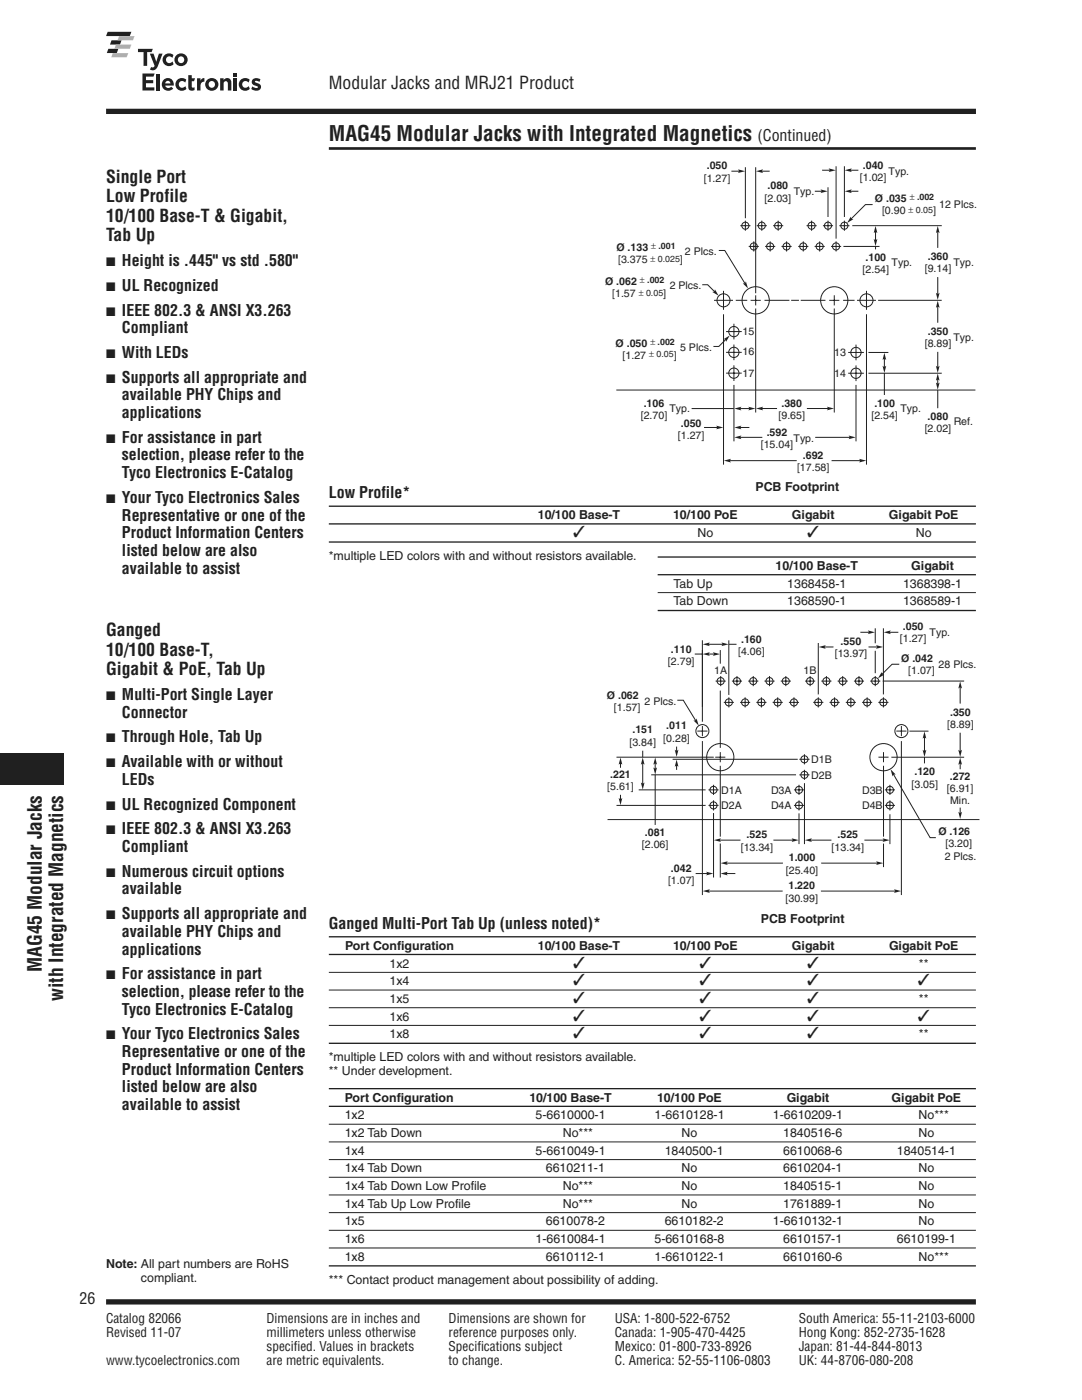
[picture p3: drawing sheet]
<svg xmlns="http://www.w3.org/2000/svg" width="216mm" height="279mm" viewBox="0 0 216 279" stroke-linecap="round" stroke-linejoin="round" font-family="sans-serif">
<path d="M21.2 259.8h173.5" fill="none" stroke="#231f20" stroke-width="1.1" stroke-linecap="butt"/>
<path d="M65.6 24.9h129.1v4.2h-129.1z" fill="#fff"/>
<path d="M65.6 29.6h129.1" fill="none" stroke="#231f20" stroke-width=".53"/>
<path d="M154.5 6.4h40.2v12.3h-40.2z" fill="#fff"/>
<path d="M21.2 22.2h173.5" fill="none" stroke="#231f20" stroke-width="1.1" stroke-linecap="butt"/>
<path d="M21.2 6.4h40.2v13.7h-40.2z" fill="#fff"/>
<g fill="#231f20">
<path d="M21.5 6.4h4.7l-.3 .8h-4.7z"/>
<path d="M22.3 8h2l-.4 .9h-2z"/>
<path d="M21.6 9.7h2l-.3 .9h-2z"/>
</g>
<g fill="#b1b4b6">
<path d="M23.8 7.2h3.1l-.4 .8h-3.1z"/>
<path d="M23.1 8.9h3.1l-.3 .8h-3.1z"/>
<path d="M22.5 10.6h3.1l-.3 .8h-3.1z"/>
</g>
<g fill="#231f20">
<path d="M29.9 10.7h.7l.6 1.6 .5-1.6h.7l-.9 2.5a1.05 1.05 0 0 1-1.6 .7l.3-.5h.4l.3-.3z"/>
<path d="M27.5 9.7h3l-.3 .7h-.8v2.7h-.8v-2.7h-1.1z"/>
<path d="M32.9 10.9a1.34 1.34 0 0 1 1.7 .1l-.2 .6a.69 .69 0 0 0-1.1-.2 .69 .69 0 0 0 .1 1.1 .69 .69 0 0 0 1-.2l.2 .5a1.28 1.28 0 0 1-1.8 0 1.28 1.28 0 0 1 .1-1.9z"/>
<path d="M28.4 14.7h2.5l-.3 .6h-1.5v.7h1.5v.6h-1.5v.8h1.7v.7h-2.4z"/>
<path d="M31.2 14.7h.7v3.4h-.7z"/>
<path d="M37.6 15h.7v.6h.6l-.2 .6h-.4v1.1a.33 .33 0 0 0 .5 .1v.6l-.3 .1a.7 .7 0 0 1-.9-.7z"/>
<path d="M43.9 15.6h.7v.4a.84 .84 0 0 1 1-.4 .84 .84 0 0 1 .6 .9v1.6h-.7l-.1-1.7a.43 .43 0 0 0-.7 0l-.1 1.7h-.7z"/>
<path d="M46.6 14.7h.7v.7h-.7z"/>
<path d="M46.6 15.6h.7v2.5h-.7z"/>
<path d="M50.5 15.8a1.33 1.33 0 0 1 1.5 0l-.2 .5-.3-.1a.45 .45 0 0 0-.6 .1l.1 .2a1.06 1.06 0 0 1 1 1.2 1.31 1.31 0 0 1-1.9 .1l.2-.6 .3 .2a.58 .58 0 0 0 .9 0l-.2-.2a1.03 1.03 0 0 1-1-1.2z"/>
<path d="M35.5 15.8a1.34 1.34 0 0 1 1.7 .1l-.2 .6a.69 .69 0 0 0-1.1-.2 .69 .69 0 0 0 .1 1.1 .69 .69 0 0 0 1-.2l.2 .5a1.28 1.28 0 0 1-1.9 0 1.28 1.28 0 0 1 .2-1.9z"/>
<path d="M48.1 15.8a1.34 1.34 0 0 1 1.7 .1l-.2 .6a.69 .69 0 0 0-1.1-.2 .69 .69 0 0 0 .1 1.1 .69 .69 0 0 0 1-.2l.2 .5a1.28 1.28 0 0 1-1.8 0 1.28 1.28 0 0 1 .1-1.9z"/>
<path d="M39.3 15.6h.7v.5a.75 .75 0 0 1 .8-.5v.7a.72 .72 0 0 0-.8 .9v.9h-.7z"/>
<path d="M35.5 11.9a.66 .66 0 0 1 1.3 0 .66 .66 0 0 1-1.3 0zM34.8 12a1.3 1.3 0 0 0 2.6 0 1.3 1.3 0 0 0-2.6 0z"/>
<path d="M33.2 16.2a.51 .51 0 0 1 .8 .5h-1zM32.8 15.8a1.29 1.29 0 0 0-.2 1.9 1.29 1.29 0 0 0 2 0l-.4-.4-.2 .2a.66 .66 0 0 1-1-.4h1.7a1.22 1.22 0 0 0-.5-1.3 1.22 1.22 0 0 0-1.4 0z"/>
<path d="M41.6 16.9a.66 .66 0 0 1 1.3 0 .66 .66 0 0 1-1.3 0zM41 16.9a1.3 1.3 0 0 0 2.6 0 1.3 1.3 0 0 0-2.6 0z"/>
</g>
<path d="M21.2 251.4h40.2v6h-40.2z" fill="#fff"/>
<path d="M0 150.3h12.7v6.3h-12.7z" fill="#231f20"/>
<path d="M65.6 124.4h53.4v55.8h-53.4z" fill="#fff"/>
<path d="M65.6 187h129.1M65.6 190.5h129.1M65.6 208.2h129.1" fill="none" stroke="#231f20" stroke-width=".26"/>
<path d="M65.6 194.1h129.1M65.6 197.6h129.1M65.6 201.1h129.1M65.6 204.6h129.1" fill="none" stroke="#231f20" stroke-width=".2"/>
<g fill="#fff">
<path d="M65.6 33.9h53.1v60.5h-53.1z"/>
<path d="M120.4 31.4h75.4v63.7h-75.4z"/>
</g>
<g fill="#231f20">
<path d="M168.5 38.2l1.5-.4-.3 .4 .3 .3z"/>
<path d="M163.7 37.8l1.5 .4-1.5 .3 .3-.3z"/>
</g>
<path d="M168.5 33.2v10.1M169.3 38.2h2" fill="none" stroke="#231f20" stroke-width=".2"/>
<path d="M168.5 34l1.5-.4-.3 .4 .3 .3z" fill="#231f20"/>
<path d="M166.8 33.2v14.4M169.3 34h2" fill="none" stroke="#231f20" stroke-width=".2"/>
<path d="M165.4 33.6l1.4 .4-1.4 .3 .2-.3z" fill="#231f20"/>
<path d="M150.8 33.4v25.1M164 34h2" fill="none" stroke="#231f20" stroke-width=".2"/>
<path d="M150.8 34.2l1.5-.4-.3 .4 .3 .3z" fill="#231f20"/>
<path d="M148.7 33.4v10.1M151.6 34.2h2" fill="none" stroke="#231f20" stroke-width=".2"/>
<path d="M147.3 33.8l1.4 .4-1.4 .3 .2-.3z" fill="#231f20"/>
<path d="M145.9 34.2h2M162.6 38.2h1.5M165.2 37.4v5.9M173.3 74.5h14.6" fill="none" stroke="#231f20" stroke-width=".2"/>
<g fill="#231f20">
<path d="M186.8 73l.3 .3 .4-.3-.4 1.4z"/>
<path d="M187.1 60l.4 1.4-.4-.2-.3 .2z"/>
</g>
<path d="M175.2 59.9h12.7M166.5 61.6v20.7M187.1 61v3.4" fill="none" stroke="#231f20" stroke-width=".2"/>
<g fill="#231f20">
<path d="M165 81.2l1.4 .3-1.4 .4 .2-.4z"/>
<path d="M150.8 81.5l1.5-.3-.3 .3 .3 .4z"/>
</g>
<path d="M150.8 61.6v20.7M151.9 81.5h3.2" fill="none" stroke="#231f20" stroke-width=".2"/>
<path d="M148.2 56.5l.4 .1 .2-.4 .5 1.4z" fill="#231f20"/>
<path d="M143.4 50h1.2l4.1 6.7" fill="none" stroke="#231f20" stroke-width=".2"/>
<path d="M169.8 43.2l.1 .5 .4 .1-1.3 .7z" fill="#231f20"/>
<path d="M174.1 40.8h-1.4l-2.9 3" fill="none" stroke="#231f20" stroke-width=".2"/>
<path d="M142.1 58.3l.5-.1 .1-.4 .7 1.2z" fill="#231f20"/>
<path d="M140.1 56.8h1.1l1.5 1.5" fill="none" stroke="#231f20" stroke-width=".2"/>
<path d="M144.4 67.7l1.2-.8-.7 1.3-.1-.4z" fill="#231f20"/>
<g fill="none" stroke="#231f20" stroke-width=".2">
<path d="M142.5 59.9h3.8M144.4 58v3.8M147.7 45h2M148.7 44v2M149.4 49.2h2M149.8 59.9h2M150.4 48.2v2M150.8 58.9v2M151 45h2M152 44v2M152.7 49.2h2M153.7 48.2v2"/>
<path d="M154.3 45h2M155.3 44v2M155.9 49.2h2.1M157 48.2v2M159.3 49.2h2M160.3 48.2v2M160.9 45h2.1M161.9 44v2M162.5 49.2h2.1M163.6 48.2v2M164.2 45h2M165.2 44v2"/>
<path d="M165.5 59.9h2M165.8 49.2h2M166.5 58.9v2M166.8 48.2v2M167.5 45h2M168.5 44v2M171 59.9h3.8M172.9 58v3.8M144.9 70.3h3.1M144.9 74.5h3.1M144.9 66.2h3.1M144.9 67.7l-1.5 1.4h-1"/>
<path d="M146.4 64.6v3.1M146.4 68.8v3.1M146.4 72.9v3.1M169.2 70.3h3.2M169.2 74.5h3.2M170.8 76.8v11.3M170.8 68.8v3.1M170.8 72.9v3.2M161 81.5h4.4"/>
<circle cx="144.4" cy="59.9" r="1.3"/>
<circle cx="148.7" cy="45" r=".71"/>
<circle cx="150.4" cy="49.2" r=".71"/>
<circle cx="150.8" cy="59.9" r="2.72"/>
<circle cx="152" cy="45" r=".71"/>
<circle cx="153.7" cy="49.2" r=".71"/>
<circle cx="155.3" cy="45" r=".71"/>
<circle cx="156.9" cy="49.2" r=".71"/>
<circle cx="160.3" cy="49.2" r=".71"/>
<circle cx="161.9" cy="45" r=".71"/>
<circle cx="163.6" cy="49.2" r=".71"/>
<circle cx="165.2" cy="45" r=".71"/>
<circle cx="166.5" cy="59.9" r="2.72"/>
<circle cx="166.8" cy="49.2" r=".71"/>
<circle cx="168.5" cy="45" r=".71"/>
<circle cx="172.9" cy="59.9" r="1.3"/>
<circle cx="146.4" cy="66.2" r="1.02"/>
<circle cx="146.4" cy="74.5" r="1.02"/>
<circle cx="146.4" cy="70.3" r="1.02"/>
<circle cx="170.8" cy="70.3" r="1.02"/>
<circle cx="170.8" cy="74.5" r="1.02"/>
</g>
<g fill="#231f20">
<path d="M169.3 86.9l1.5 .4-1.5 .4 .3-.4z"/>
<path d="M146.5 87.3l1.4-.4-.2 .4 .2 .4z"/>
</g>
<path d="M146.4 76.8v11.3M147.6 87.3h4.5" fill="none" stroke="#231f20" stroke-width=".2"/>
<path d="M146.5 85.3l1.4-.4-.2 .4 .2 .4z" fill="#231f20"/>
<path d="M147.6 85.3h1.9" fill="none" stroke="#231f20" stroke-width=".2"/>
<g fill="#231f20">
<path d="M146.5 81.5l1.4-.3-.2 .3 .2 .4z"/>
<path d="M149.3 81.2l1.4 .3-1.4 .4 .3-.4z"/>
</g>
<path d="M138 81.5h8.4M147.5 81.5h2.4" fill="none" stroke="#231f20" stroke-width=".2"/>
<path d="M142.9 84.9l1.4 .4-1.4 .4 .2-.4z" fill="#231f20"/>
<path d="M172.9 62.7v30M140.5 85.3h2.8M162.7 87.3h7.1" fill="none" stroke="#231f20" stroke-width=".2"/>
<g fill="#231f20">
<path d="M171.4 91.6l1.4 .3-1.4 .4 .3-.4z"/>
<path d="M144.4 91.9l1.5-.3-.3 .3 .3 .4z"/>
</g>
<path d="M144.4 62.7v30M187.1 70.2v3.3M145.5 91.9h13.5M165.9 91.9h5.9" fill="none" stroke="#231f20" stroke-width=".2"/>
<g fill="#231f20">
<path d="M176.1 73l.4 .3 .3-.3-.3 1.4z"/>
<path d="M176.5 70.4l.3 1.4-.3-.2-.4 .2z"/>
</g>
<path d="M173.3 70.3h4M176.5 71.3v2.2M176.5 74.5v4.3" fill="none" stroke="#231f20" stroke-width=".2"/>
<g fill="#231f20">
<path d="M186.8 76.4l.3 .2 .4-.2-.4 1.4z"/>
<path d="M187.1 74.5l.4 1.5-.4-.3-.3 .3z"/>
</g>
<path d="M170.1 45h17.8M187.1 75.4v1.5M187.1 77.8v3.7" fill="none" stroke="#231f20" stroke-width=".2"/>
<g fill="#231f20">
<path d="M187.1 45.1l.4 1.4-.4-.2-.3 .2z"/>
<path d="M186.8 58.4l.3 .3 .4-.3-.4 1.5z"/>
</g>
<path d="M187.1 46v3.5M187.1 55.3v3.5" fill="none" stroke="#231f20" stroke-width=".2"/>
<g fill="#231f20">
<path d="M174.7 45.1l.4 1.4-.4-.2-.4 .2z"/>
<path d="M174.3 47.7l.4 .2 .4-.2-.4 1.4z"/>
</g>
<path d="M146.8 59.9h2.3M152.6 59.9h12.1M168.2 59.9h2.3M168.3 49.2h7.2M174.7 46v2.2M174.7 49.2v.6M123 77.8h71.6" fill="none" stroke="#231f20" stroke-width=".2"/>
<path d="M157.7 59h1.9v1.9h-1.9z" fill="none" stroke="#fff" stroke-width=".35"/>
<path d="M120.7 123.6h74.7v57.6h-74.7z" fill="#fff"/>
<path d="M123 160.7h17.8" fill="none" stroke="#231f20" stroke-width=".2"/>
<g fill="#231f20">
<path d="M123.4 159.3l.4 .2 .4-.2-.4 1.4z"/>
<path d="M123.8 151.2l.4 1.4-.4-.2-.4 .2z"/>
</g>
<path d="M123 151.1h19.4M123.8 152v1.2" fill="none" stroke="#231f20" stroke-width=".2"/>
<path d="M135 151.6l.4 1.4-.4-.2-.4 .2z" fill="#231f20"/>
<path d="M134.2 151.5h25M135 152.5v1.1" fill="none" stroke="#231f20" stroke-width=".2"/>
<path d="M134.6 149.6l.4 .3 .4-.3-.4 1.5z" fill="#231f20"/>
<path d="M135 149v1.2M177.9 151.1h14.5" fill="none" stroke="#231f20" stroke-width=".2"/>
<g fill="#231f20">
<path d="M191.2 149.6l.4 .3 .4-.3-.4 1.5z"/>
<path d="M191.6 136l.4 1.4-.4-.2-.4 .2z"/>
</g>
<path d="M176.1 135.9h16.3M191.6 137v3.4" fill="none" stroke="#231f20" stroke-width=".2"/>
<path d="M191.6 151.2l.4 1.4-.4-.2-.4 .2z" fill="#231f20"/>
<path d="M179.9 147.9v30.7M191.6 152.2v1.3" fill="none" stroke="#231f20" stroke-width=".2"/>
<g fill="#231f20">
<path d="M178.4 177.5l1.4 .3-1.4 .4 .2-.4z"/>
<path d="M140.2 177.8l1.4-.3-.2 .3 .2 .4z"/>
</g>
<path d="M140.2 147.9v30.7M141.3 177.8h14.9" fill="none" stroke="#231f20" stroke-width=".2"/>
<path d="M138.4 143.8h.4l.2-.4 .4 1.4z" fill="#231f20"/>
<path d="M135.1 139.7h1.2l2.6 4.2" fill="none" stroke="#231f20" stroke-width=".2"/>
<path d="M175.9 134.1l.1 .5h.4l-1.2 .8z" fill="#231f20"/>
<path d="M179.4 132.6h-1.4l-2.1 2M127.4 157.6h13.4" fill="none" stroke="#231f20" stroke-width=".2"/>
<g fill="#231f20">
<path d="M127.9 156.2l.3 .2 .4-.2-.4 1.4z"/>
<path d="M128.2 151.2l.4 1.4-.4-.2-.3 .2z"/>
</g>
<path d="M128.2 149.8v1.3M128.2 152v4.9M129.9 154.6h28.9" fill="none" stroke="#231f20" stroke-width=".2"/>
<g fill="#231f20">
<path d="M130.4 153.2l.3 .2 .4-.2-.4 1.4z"/>
<path d="M130.7 151.2l.4 1.4-.4-.2-.3 .2z"/>
</g>
<path d="M130.7 151.9v2M130.7 154.6v10" fill="none" stroke="#231f20" stroke-width=".2"/>
<path d="M177.7 153.5l1 1.1-.4-.1-.2 .4z" fill="#231f20"/>
<g fill="none" stroke="#231f20" stroke-width=".2">
<path d="M142.8 135.9h2M143.8 134.9v2M145.4 139.2v2M146 135.9h2.1M147.1 134.9v2M148.7 139.2v2M149.3 135.9h2M150.3 134.9v2M151.9 139.2v2M152.5 135.9h2.1M153.6 134.9v2M155.2 139.2v2"/>
<path d="M155.8 135.9h2M156.8 134.9v2M158.4 139.2v2M160.6 135.9h2.1M161.7 134.9v2M163.3 139.2v2M163.9 135.9h2M164.9 134.9v2M166.5 139.2v2M167.1 135.9h2.1M168.1 134.9v2M169.8 139.2v2"/>
<path d="M170.4 135.9h2M171.4 134.9v2M173 139.2v2M173.6 135.9h2.1M174.6 134.9v2M176.3 139.2v2M139.1 145.9h2.1M140.2 144.9v2M141.4 157.6h2M142.4 156.6v2M142.4 159.7v2M142.7 151.1h2"/>
<path d="M143.7 150.1v2M144.4 140.2h2M147.7 140.2h2M150.9 140.2h2M154.2 140.2h2M157.4 140.2h2M158.4 157.6h2M159.4 156.6v2M159.4 159.7v2M159.5 151.5h2M159.5 154.6h2M160.5 150.5v2"/>
<path d="M160.5 153.6v2M162.3 140.2h2M165.5 140.2h2M168.8 140.2h2M172 140.2h2M175.3 140.2h2M175.3 151.1h2M176.3 150.1v2M176.3 152.8v14.2M176.6 157.6h2M177.6 156.6v2M177.6 159.7v2"/>
<path d="M178.2 154.4l7.4 12.8h1.1M178.9 145.9h2M179.9 144.9v2M141.4 160.7h2M158.4 160.7h2M163.8 177.8h15M176.3 168.4v4.7M176.6 160.7h2"/>
<circle cx="143.8" cy="135.9" r=".71"/>
<circle cx="147" cy="135.9" r=".71"/>
<circle cx="150.3" cy="135.9" r=".71"/>
<circle cx="153.5" cy="135.9" r=".71"/>
<circle cx="156.8" cy="135.9" r=".71"/>
<circle cx="161.6" cy="135.9" r=".71"/>
<circle cx="164.9" cy="135.9" r=".71"/>
<circle cx="168.1" cy="135.9" r=".71"/>
<circle cx="171.4" cy="135.9" r=".71"/>
<circle cx="174.6" cy="135.9" r=".71"/>
<circle cx="140.2" cy="145.9" r="1.3"/>
<circle cx="142.4" cy="157.6" r=".71"/>
<circle cx="143.7" cy="151.1" r="2.72"/>
<circle cx="145.4" cy="140.2" r=".71"/>
<circle cx="148.7" cy="140.2" r=".71"/>
<circle cx="151.9" cy="140.2" r=".71"/>
<circle cx="155.2" cy="140.2" r=".71"/>
<circle cx="158.4" cy="140.2" r=".71"/>
<circle cx="159.4" cy="157.6" r=".71"/>
<circle cx="160.5" cy="154.6" r=".71"/>
<circle cx="160.5" cy="151.5" r=".71"/>
<circle cx="163.3" cy="140.2" r=".71"/>
<circle cx="166.5" cy="140.2" r=".71"/>
<circle cx="169.8" cy="140.2" r=".71"/>
<circle cx="173" cy="140.2" r=".71"/>
<circle cx="176.3" cy="140.2" r=".71"/>
<circle cx="176.3" cy="151.1" r="2.72"/>
<circle cx="177.6" cy="157.6" r=".71"/>
<circle cx="179.9" cy="145.9" r="1.3"/>
<circle cx="142.4" cy="160.7" r=".71"/>
<circle cx="159.4" cy="160.7" r=".71"/>
<circle cx="177.6" cy="160.7" r=".71"/>
</g>
<g fill="#231f20">
<path d="M174.8 171.9l1.4 .4-1.4 .3 .3-.3z"/>
<path d="M143.8 172.3l1.4-.4-.2 .4 .2 .3z"/>
</g>
<path d="M143.7 152.8v14.2M143.7 168.4v6.7M144.8 172.3h11.4M163.9 172.3h11.3M177.6 162.5v6" fill="none" stroke="#231f20" stroke-width=".2"/>
<g fill="#231f20">
<path d="M176.1 167.3l1.4 .4-1.4 .3 .3-.3z"/>
<path d="M160.6 167.7l1.4-.4-.2 .4 .2 .3z"/>
</g>
<path d="M160.5 156.3v12.2M159.4 162.3v6.2M161.6 167.7h4.3M172.5 167.7h4" fill="none" stroke="#231f20" stroke-width=".2"/>
<g fill="#231f20">
<path d="M158 167.3l1.4 .4-1.4 .3 .2-.3z"/>
<path d="M142.4 167.7l1.5-.4-.3 .4 .3 .3z"/>
</g>
<path d="M142.4 162.3v12.8M143.5 167.7h4.3M154.3 167.7h4.1" fill="none" stroke="#231f20" stroke-width=".2"/>
<path d="M140.9 174l1.4 .3-1.4 .4 .3-.4z" fill="#231f20"/>
<path d="M138.8 174.3h2.5" fill="none" stroke="#231f20" stroke-width=".2"/>
<path d="M143.8 174.3l1.4-.3-.3 .3 .3 .4z" fill="#231f20"/>
<path d="M176.3 125.4v13.2M144.8 174.3h1.9" fill="none" stroke="#231f20" stroke-width=".2"/>
<g fill="#231f20">
<path d="M174.8 128.8l1.4 .3-1.4 .4 .2-.4z"/>
<path d="M163.3 129.1l1.5-.3-.3 .3 .3 .4z"/>
</g>
<path d="M163.3 128.3v10.3M164.4 129.1h1.9M173.3 129.1h1.9M174.6 125.4v3M174.6 129.9v4.5" fill="none" stroke="#231f20" stroke-width=".2"/>
<path d="M173.2 125.8l1.4 .4-1.4 .4 .2-.4z" fill="#231f20"/>
<path d="M171.7 126.2h1.9" fill="none" stroke="#231f20" stroke-width=".2"/>
<path d="M176.3 126.2l1.4-.4-.2 .4 .2 .4z" fill="#231f20"/>
<path d="M140.2 129.7v14.3M143.7 129.7v2.7M143.7 137.8v11.5M177.3 126.2h2" fill="none" stroke="#231f20" stroke-width=".2"/>
<path d="M142.3 130.2l1.4 .3-1.4 .4 .2-.4z" fill="#231f20"/>
<path d="M141.2 130.5h1.5" fill="none" stroke="#231f20" stroke-width=".2"/>
<path d="M140.2 130.5l1.4-.3-.2 .3 .2 .4z" fill="#231f20"/>
<path d="M191.6 146.2v3.9" fill="none" stroke="#231f20" stroke-width=".2"/>
<g fill="#231f20">
<path d="M191.2 162l.4 .3 .4-.3-.4 1.4z"/>
<path d="M184.1 149.6l.4 .3 .3-.3-.3 1.5z"/>
<path d="M184.5 146l.3 1.4-.3-.2-.4 .2z"/>
</g>
<path d="M138.6 130.5h1.6M140.2 127.8v13.3M145.4 127.8v10.9M181.5 145.9h3.8M184.5 146.8v3.3M184.5 151.1v1.2M121.2 163.6h74.2M191.6 161.2v1.2" fill="none" stroke="#231f20" stroke-width=".2"/>
<path d="M144 128.2l1.4 .4-1.4 .3 .2-.3z" fill="#231f20"/>
<path d="M141.2 128.6h3.2" fill="none" stroke="#231f20" stroke-width=".2"/>
<path d="M140.2 128.6l1.4-.4-.2 .4 .2 .3z" fill="#231f20"/>
<path d="M131.2 118.3h63.5M145.4 128.6h1.6M123.8 158.6v1.2M65.6 224.4h129.1M65.6 227.9h129.1M65.6 231.4h129.1M65.6 234.9h129.1M65.6 238.5h129.1M65.6 242h129.1M65.6 245.5h129.1M65.6 249.1h129.1" fill="none" stroke="#231f20" stroke-width=".2"/>
<path d="M65.6 101h129.1M65.6 104.6h129.1M65.6 108.2h129.1M131.2 111.2h63.5M131.2 114.7h63.5M131.2 121.8h63.5M65.6 217.3h129.1M65.6 220.8h129.1M65.6 252.6h129.1" fill="none" stroke="#231f20" stroke-width=".26"/>
<text font-size="4.2" fill="#231f20" x="65.6" y="28">MAG45 Modular Jacks with Integrated Magnetics</text>
<g font-size="3.9" fill="#231f20">
<text x="8.4" y="194" transform="rotate(-90 8.4 194)">MAG45 Modular Jacks</text>
<text x="12.6" y="199.8" transform="rotate(-90 12.6 199.8)">with Integrated Magnetics</text>
</g>
<g font-size="3.5" fill="#231f20">
<text x="65.6" y="17.9">Modular Jacks and MRJ21 Product</text>
<text x="21.2" y="36.5">Single Port</text>
<text x="21.2" y="40.4">Low Profile</text>
<text x="21.2" y="44.3">10/100 Base-T &amp; Gigabit,</text>
<text x="21.2" y="48.2">Tab Up</text>
<text x="21.2" y="127">Ganged</text>
<text x="21.2" y="130.9">10/100 Base-T,</text>
<text x="21.2" y="134.8">Gigabit &amp; PoE, Tab Up</text>
</g>
<g font-size="3.2" fill="#231f20">
<text x="151.2" y="28">(Continued)</text>
<text x="24.3" y="53.1">Height is .445&quot; vs std .580&quot;</text>
<text x="24.3" y="58">UL Recognized</text>
<text x="24.3" y="63">IEEE 802.3 &amp; ANSI X3.263</text>
<text x="24.3" y="66.5">Compliant</text>
<text x="24.3" y="71.4">With LEDs</text>
<text x="24.3" y="76.4">Supports all appropriate and</text>
<text x="24.3" y="79.9">available PHY Chips and</text>
<text x="24.3" y="83.4">applications</text>
<text x="24.3" y="88.4">For assistance in part</text>
<text x="24.3" y="91.9">selection, please refer to the</text>
<text x="24.3" y="95.4">Tyco Electronics E-Catalog</text>
<text x="24.3" y="100.4">Your Tyco Electronics Sales</text>
<text x="65.6" y="99.4">Low Profile*</text>
<text x="24.3" y="103.9">Representative or one of the</text>
<text x="24.3" y="107.4">Product Information Centers</text>
<text x="114.3" y="107.2">✓</text>
<text x="161.1" y="107.2">✓</text>
<text x="24.3" y="110.9">listed below are also</text>
<text x="24.3" y="114.5">available to assist</text>
<text x="24.3" y="139.7">Multi-Port Single Layer</text>
<text x="24.3" y="143.2">Connector</text>
<text x="24.3" y="148.2">Through Hole, Tab Up</text>
<text x="24.3" y="153.1">Available with or without</text>
<text x="24.3" y="156.6">LEDs</text>
<text x="24.3" y="161.6">UL Recognized Component</text>
<text x="24.3" y="166.5">IEEE 802.3 &amp; ANSI X3.263</text>
<text x="24.3" y="170">Compliant</text>
<text x="24.3" y="175">Numerous circuit options</text>
<text x="24.3" y="178.5">available</text>
<text x="24.3" y="183.4">Supports all appropriate and</text>
<text x="65.6" y="185.3">Ganged Multi-Port Tab Up (unless noted)*</text>
<text x="24.3" y="187">available PHY Chips and</text>
<text x="24.3" y="190.5">applications</text>
<text x="24.3" y="195.4">For assistance in part</text>
<text x="114.3" y="193.1">✓</text>
<text x="114.3" y="196.6">✓</text>
<text x="139.6" y="193.1">✓</text>
<text x="139.6" y="196.6">✓</text>
<text x="161.1" y="193.1">✓</text>
<text x="161.1" y="196.6">✓</text>
<text x="183.1" y="196.6">✓</text>
<text x="24.3" y="199">selection, please refer to the</text>
<text x="24.3" y="202.5">Tyco Electronics E-Catalog</text>
<text x="114.3" y="200.1">✓</text>
<text x="114.3" y="203.7">✓</text>
<text x="139.6" y="200.1">✓</text>
<text x="139.6" y="203.7">✓</text>
<text x="161.1" y="200.1">✓</text>
<text x="161.1" y="203.7">✓</text>
<text x="183.1" y="203.7">✓</text>
<text x="24.3" y="207.4">Your Tyco Electronics Sales</text>
<text x="114.3" y="207.2">✓</text>
<text x="139.6" y="207.2">✓</text>
<text x="161.1" y="207.2">✓</text>
<text x="24.3" y="211">Representative or one of the</text>
<text x="24.3" y="214.5">Product Information Centers</text>
<text x="24.3" y="218">listed below are also</text>
<text x="24.3" y="221.5">available to assist</text>
<text x="15.9" y="260.3">26</text>
</g>
<g font-size="2.6" fill="#231f20">
<text x="21.2" y="264">Catalog 82066</text>
<text x="21.2" y="266.9">Revised 11-07</text>
<text x="53.2" y="264">Dimensions are in inches and</text>
<text x="53.2" y="266.9">millimeters unless otherwise</text>
<text x="53.2" y="269.7">specified. Values in brackets</text>
<text x="89.5" y="264">Dimensions are shown for</text>
<text x="89.5" y="266.9">reference purposes only.</text>
<text x="89.5" y="269.7">Specifications subject</text>
<text x="122.7" y="264">USA: 1-800-522-6752</text>
<text x="122.7" y="266.9">Canada: 1-905-470-4425</text>
<text x="122.7" y="269.7">Mexico: 01-800-733-8926</text>
<text x="159.4" y="266.9">Hong Kong: 852-2735-1628</text>
<text x="159.4" y="264">South America: 55-11-2103-6000</text>
<text x="159.4" y="269.7">Japan: 81-44-844-8013</text>
<text x="21.2" y="272.5">www.tycoelectronics.com</text>
<text x="53.2" y="272.5">are metric equivalents.</text>
<text x="89.5" y="272.5">to change.</text>
<text x="122.7" y="272.5">C. America: 52-55-1106-0803</text>
<text x="159.4" y="272.5">UK: 44-8706-080-208</text>
</g>
<g font-size="2.5" fill="#231f20">
<text x="21.2" y="53.1">■</text>
<text x="21.2" y="58">■</text>
<text x="21.2" y="63">■</text>
<text x="21.2" y="71.4">■</text>
<text x="21.2" y="76.4">■</text>
<text x="21.2" y="88.4">■</text>
<text x="21.2" y="100.4">■</text>
<text x="150.7" y="97.9">PCB Footprint</text>
<text x="107.3" y="103.6">10/100 Base-T</text>
<text x="134.3" y="103.6">10/100 PoE</text>
<text x="139.2" y="107.2">No</text>
<text x="158" y="103.6">Gigabit</text>
<text x="177.4" y="103.6">Gigabit PoE</text>
<text x="182.7" y="107.2">No</text>
<text x="65.6" y="111.7">*multiple LED colors with and without resistors available.</text>
<text x="154.8" y="113.8">10/100 Base-T</text>
<text x="181.8" y="113.8">Gigabit</text>
<text x="134.4" y="117.3">Tab Up</text>
<text x="157.1" y="117.3">1368458-1</text>
<text x="180.2" y="117.3">1368398-1</text>
<text x="134.4" y="120.8">Tab Down</text>
<text x="157.1" y="120.8">1368590-1</text>
<text x="180.2" y="120.8">1368589-1</text>
<text x="21.2" y="139.7">■</text>
<text x="21.2" y="148.2">■</text>
<text x="21.2" y="153.1">■</text>
<text x="21.2" y="161.6">■</text>
<text x="21.2" y="166.5">■</text>
<text x="21.2" y="175">■</text>
<text x="21.2" y="183.4">■</text>
<text x="151.8" y="184.2">PCB Footprint</text>
<text x="68.9" y="189.6">Port Configuration</text>
<text x="107.3" y="189.6">10/100 Base-T</text>
<text x="134.3" y="189.6">10/100 PoE</text>
<text x="158" y="189.6">Gigabit</text>
<text x="177.4" y="189.6">Gigabit PoE</text>
<text x="21.2" y="195.4">■</text>
<text x="77.7" y="193.1">1x2</text>
<text x="77.7" y="196.6">1x4</text>
<text x="183.4" y="193.1">**</text>
<text x="77.7" y="200.1">1x5</text>
<text x="77.7" y="203.7">1x6</text>
<text x="183.4" y="200.1">**</text>
<text x="21.2" y="207.4">■</text>
<text x="77.7" y="207.2">1x8</text>
<text x="183.4" y="207.2">**</text>
<text x="65.6" y="211.8">*multiple LED colors with and without resistors available.</text>
<text x="65.6" y="214.6">** Under development.</text>
<text x="68.8" y="219.9">Port Configuration</text>
<text x="105.6" y="219.9">10/100 Base-T</text>
<text x="131.1" y="219.9">10/100 PoE</text>
<text x="157" y="219.9">Gigabit</text>
<text x="177.9" y="219.9">Gigabit PoE</text>
<text x="68.8" y="223.4">1x2</text>
<text x="68.8" y="226.9">1x2 Tab Down</text>
<text x="106.9" y="223.4">5-6610000-1</text>
<text x="112.3" y="226.9">No***</text>
<text x="130.6" y="223.4">1-6610128-1</text>
<text x="136" y="226.9">No</text>
<text x="154.2" y="223.4">1-6610209-1</text>
<text x="156.3" y="226.9">1840516-6</text>
<text x="183.3" y="226.9">No</text>
<text x="183.3" y="223.4">No***</text>
<text x="68.8" y="230.5">1x4</text>
<text x="68.8" y="234">1x4 Tab Down</text>
<text x="106.9" y="230.5">5-6610049-1</text>
<text x="108.9" y="234">6610211-1</text>
<text x="132.6" y="230.5">1840500-1</text>
<text x="136" y="234">No</text>
<text x="156.3" y="230.5">6610068-6</text>
<text x="156.3" y="234">6610204-1</text>
<text x="179" y="230.5">1840514-1</text>
<text x="183.3" y="234">No</text>
<text x="68.8" y="237.5">1x4 Tab Down Low Profile</text>
<text x="112.3" y="237.5">No***</text>
<text x="136" y="237.5">No</text>
<text x="156.3" y="237.5">1840515-1</text>
<text x="183.3" y="237.5">No</text>
<text x="68.8" y="241">1x4 Tab Up Low Profile</text>
<text x="68.8" y="244.6">1x5</text>
<text x="108.9" y="244.6">6610078-2</text>
<text x="112.3" y="241">No***</text>
<text x="132.7" y="244.6">6610182-2</text>
<text x="136" y="241">No</text>
<text x="154.2" y="244.6">1-6610132-1</text>
<text x="156.3" y="241">1761889-1</text>
<text x="183.3" y="241">No</text>
<text x="183.3" y="244.6">No</text>
<text x="68.8" y="248.1">1x6</text>
<text x="68.8" y="251.6">1x8</text>
<text x="106.9" y="248.1">1-6610084-1</text>
<text x="108.9" y="251.6">6610112-1</text>
<text x="130.6" y="248.1">5-6610168-8</text>
<text x="130.6" y="251.6">1-6610122-1</text>
<text x="156.3" y="248.1">6610157-1</text>
<text x="156.3" y="251.6">6610160-6</text>
<text x="179" y="248.1">6610199-1</text>
<text x="183.3" y="251.6">No***</text>
<text x="21.2" y="253.1">Note: All part numbers are RoHS</text>
<text x="28.1" y="255.9">compliant.</text>
<text x="65.6" y="256.2">*** Contact product management about possibility of adding.</text>
</g>
<g font-size="2.1" fill="#231f20">
<text x="141" y="33.8">.050</text>
<text x="172.2" y="33.7">.040</text>
<text x="177.3" y="34.8">Typ.</text>
<text x="140.4" y="36.3">[1.27]</text>
<text x="152.6" y="40.3">[2.03]</text>
<text x="153.1" y="37.8">.080</text>
<text x="158.4" y="38.9">Typ.</text>
<text x="171.6" y="36.2">[1.02]</text>
<text x="174.6" y="40.3">Ø .035</text>
<text x="187.4" y="41.5">12 Plcs.</text>
<text x="176" y="42.8">[0.90</text>
<text x="186.2" y="42.8">]</text>
<text x="123" y="50.1">Ø .133</text>
<text x="123.3" y="52.6">[3.375</text>
<text x="135.7" y="52.6">]</text>
<text x="136.7" y="51">2 Plcs.</text>
<text x="172.7" y="52">.100</text>
<text x="177.9" y="53.1">Typ.</text>
<text x="185.1" y="51.8">.360</text>
<text x="190.2" y="53">Typ.</text>
<text x="120.7" y="56.9">Ø .062</text>
<text x="122.2" y="59.4">[1.57</text>
<text x="132.3" y="59.4">]</text>
<text x="133.6" y="57.8">2 Plcs.</text>
<text x="172.1" y="54.5">[2.54]</text>
<text x="184.5" y="54.3">[9.14]</text>
<text x="122.8" y="69.2">Ø .050</text>
<text x="124.2" y="71.6">[1.27</text>
<text x="134.4" y="71.6">]</text>
<text x="135.7" y="70">5 Plcs.</text>
<text x="148.2" y="66.9">15</text>
<text x="148.2" y="70.9">16</text>
<text x="166.5" y="71.1">13</text>
<text x="184.5" y="69.3">[8.89]</text>
<text x="185.1" y="66.8">.350</text>
<text x="190.2" y="68">Typ.</text>
<text x="148.2" y="75.2">17</text>
<text x="166.5" y="75.2">14</text>
<text x="127.9" y="83.6">[2.70]</text>
<text x="128.4" y="81.1">.106</text>
<text x="133.6" y="82.3">Typ.</text>
<text x="155.3" y="83.7">[9.65]</text>
<text x="155.9" y="81.2">.380</text>
<text x="173.9" y="83.6">[2.54]</text>
<text x="174.5" y="81.1">.100</text>
<text x="179.7" y="82.2">Typ.</text>
<text x="185.1" y="83.8">.080</text>
<text x="135.3" y="87.6">[1.27]</text>
<text x="135.9" y="85.2">.050</text>
<text x="151.8" y="89.4">[15.04]</text>
<text x="153" y="87">.592</text>
<text x="158.3" y="88.2">Typ.</text>
<text x="184.5" y="86.2">[2.02]</text>
<text x="190.3" y="84.8">Ref.</text>
<text x="159" y="94.1">[17.58]</text>
<text x="160.2" y="91.6">.692</text>
<text x="180.2" y="125.7">.050</text>
<text x="133.9" y="130.3">.110</text>
<text x="147.3" y="130.8">[4.06]</text>
<text x="147.9" y="128.3">.160</text>
<text x="166.6" y="131.2">[13.97]</text>
<text x="167.7" y="128.7">.550</text>
<text x="179.6" y="128.2">[1.27]</text>
<text x="185.5" y="126.9">Typ.</text>
<text x="133.3" y="132.8">[2.79]</text>
<text x="142.5" y="134.5">1A</text>
<text x="160.4" y="134.5">1B</text>
<text x="179.8" y="132">Ø .042</text>
<text x="181.2" y="134.5">[1.07]</text>
<text x="187.3" y="133.2">28 Plcs.</text>
<text x="121.1" y="139.4">Ø .062</text>
<text x="122.5" y="141.9">[1.57]</text>
<text x="128.6" y="140.6">2 Plcs.</text>
<text x="189.6" y="142.8">.350</text>
<text x="125.6" y="148.8">[3.84]</text>
<text x="126.2" y="146.3">.151</text>
<text x="132.4" y="148">[0.28]</text>
<text x="132.9" y="145.5">.011</text>
<text x="189" y="145.3">[8.89]</text>
<text x="121.8" y="155.3">.221</text>
<text x="161.9" y="152.4">D1B</text>
<text x="161.9" y="155.4">D2B</text>
<text x="182.5" y="154.8">.120</text>
<text x="189.5" y="155.6">.272</text>
<text x="121.2" y="157.8">[5.61]</text>
<text x="143.9" y="158.4">D1A</text>
<text x="143.9" y="161.5">D2A</text>
<text x="153.8" y="158.4">D3A</text>
<text x="153.8" y="161.5">D4A</text>
<text x="172" y="161.5">D4B</text>
<text x="172" y="158.4">D3B</text>
<text x="181.9" y="157.2">[3.05]</text>
<text x="188.9" y="158.1">[6.91]</text>
<text x="189.6" y="160.5">Min.</text>
<text x="128.7" y="166.8">.081</text>
<text x="149" y="167.3">.525</text>
<text x="167.1" y="167.3">.525</text>
<text x="187.2" y="166.6">Ø .126</text>
<text x="128.1" y="169.3">[2.06]</text>
<text x="133.9" y="174">.042</text>
<text x="147.8" y="169.8">[13.34]</text>
<text x="157.4" y="171.9">1.000</text>
<text x="165.9" y="169.8">[13.34]</text>
<text x="188.5" y="171.7">2 Plcs.</text>
<text x="188.6" y="169.1">[3.20]</text>
<text x="133.3" y="176.4">[1.07]</text>
<text x="156.7" y="180">[30.99]</text>
<text x="156.8" y="174.4">[25.40]</text>
<text x="157.3" y="177.5">1.220</text>
</g>
<g font-size="1.8" fill="#231f20">
<text x="181.5" y="39.9">± .002</text>
<text x="181.3" y="42.4">± 0.05</text>
<text x="129.8" y="52.2">± 0.025</text>
<text x="129.9" y="49.7">± .001</text>
<text x="127.5" y="59">± 0.05</text>
<text x="127.7" y="56.5">± .002</text>
<text x="129.5" y="71.3">± 0.05</text>
<text x="129.8" y="68.8">± .002</text>
</g>
</svg>
